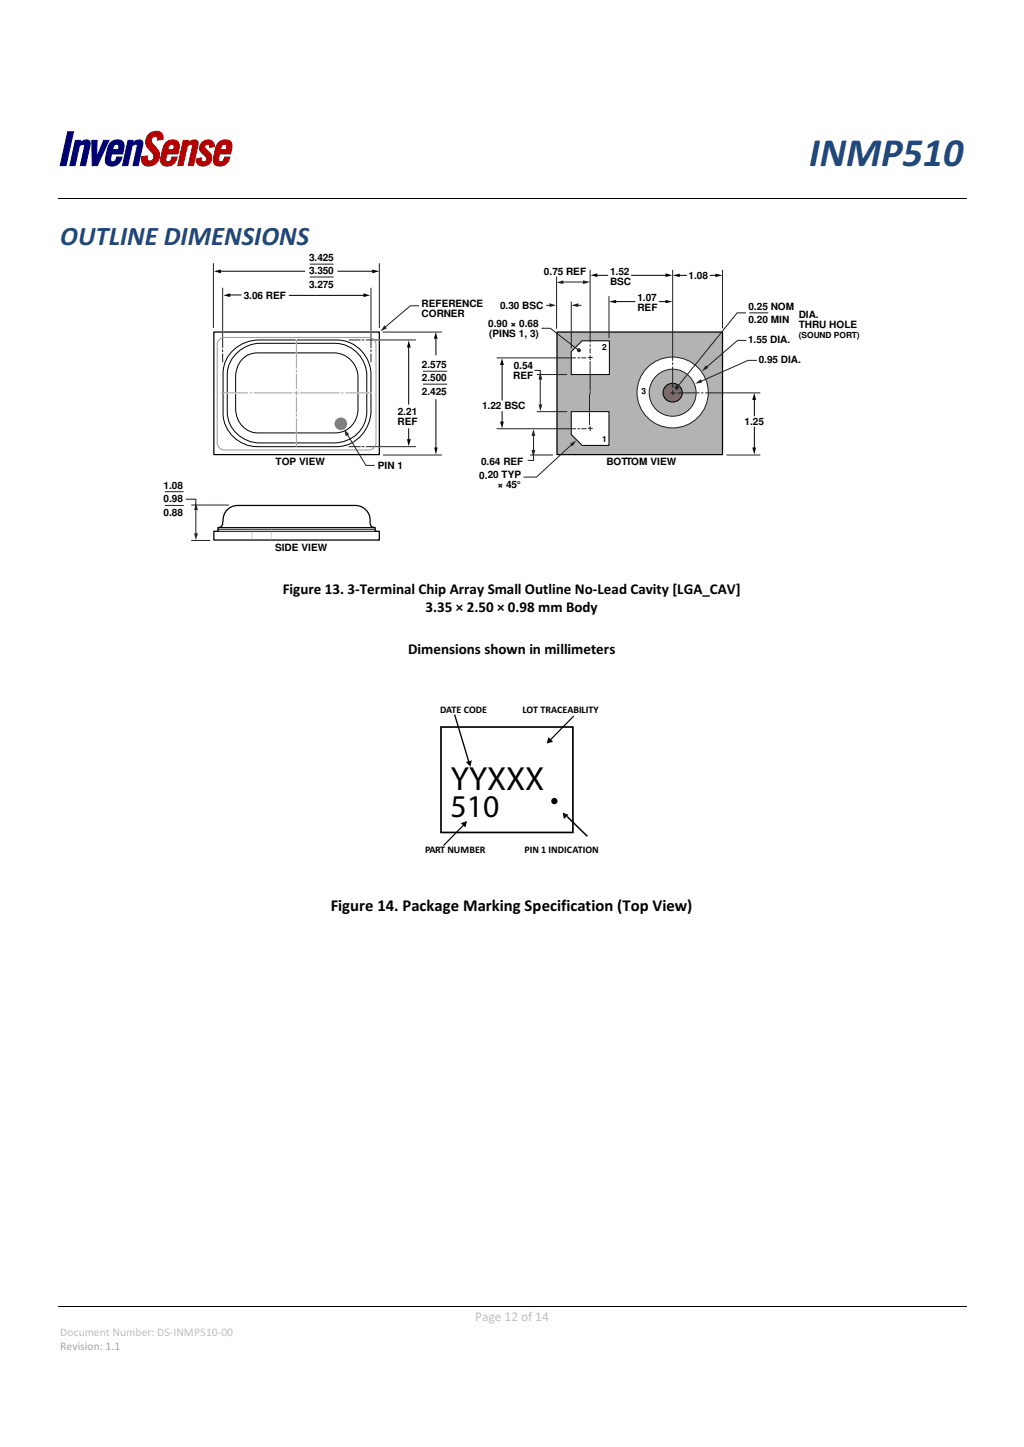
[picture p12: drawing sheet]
<svg xmlns="http://www.w3.org/2000/svg" width="210mm" height="297mm" viewBox="0 0 210 297" stroke-linecap="round" stroke-linejoin="round" font-family="sans-serif">
<path d="M11.9 40.8h186.5" fill="none" stroke="#000" stroke-width=".21"/>
<path d="M43.8 54.1v13.1M77.9 54.1v13.1" fill="none" stroke="#231f20" stroke-width=".21"/>
<path d="M69.3 55.7h7.4" fill="none" stroke="#010101" stroke-width=".21"/>
<path d="M76.4 55.3l1.5 .4-1.5 .4z" fill="#010101"/>
<path d="M45.1 55.7h17.6" fill="none" stroke="#010101" stroke-width=".21"/>
<path d="M43.9 55.7l1.5-.4v.8z" fill="#010101"/>
<path d="M59.3 60.6h15.6" fill="none" stroke="#010101" stroke-width=".21"/>
<path d="M74.6 60.2l1.4 .4-1.4 .4z" fill="#010101"/>
<path d="M47 60.6h2.6" fill="none" stroke="#010101" stroke-width=".21"/>
<path d="M45.9 60.6l1.4-.4v.8z" fill="#010101"/>
<path d="M86.1 62.8h-1.8l-5.3 4.4" fill="none" stroke="#231f20" stroke-width=".21"/>
<path d="M78.9 66.8l.5 .6-1.3 .6z" fill="#231f20"/>
<path d="M78.7 68.2h11.9M78.8 93.4h11.8" fill="none" stroke="#231f20" stroke-width=".21"/>
<path d="M89.5 69.3v3.7" fill="none" stroke="#010101" stroke-width=".21"/>
<path d="M89.5 68.2l.3 1.3h-.7z" fill="#010101"/>
<path d="M89.5 81.9v10.2" fill="none" stroke="#010101" stroke-width=".21"/>
<path d="M89.2 91.9h.6l-.3 1.4z" fill="#010101"/>
<path d="M83.9 71.1v12" fill="none" stroke="#010101" stroke-width=".21"/>
<path d="M83.9 69.9l.4 1.4h-.7z" fill="#010101"/>
<path d="M83.9 87.9v2.5" fill="none" stroke="#010101" stroke-width=".21"/>
<path d="M83.6 90.2h.7l-.4 1.4z" fill="#010101"/>
<path d="M46.9 104.4l1.2-.6h.7h24.2a3.1 3.1 0 0 1 3 3.6 .89 .89 0 0 0 1 .9v.8h.9v1.8h-34v-1.8h.9v-.8a.86 .86 0 0 0 .9-.9 3.8 3.8 0 0 1 1.2-3z" fill="none" stroke="#000" stroke-width=".26"/>
<path d="M44.8 109.1h32.6M44.8 108.3h32.1M44.8 108.6h32.1" fill="none" stroke="#000" stroke-width=".21"/>
<path d="M33.8 100.9h3.9M33.8 103.8h3.9M38.1 102.5h2.1v2M39.3 110.9h3.8M39.3 103.7h7.7M40.2 104.4v5.3" fill="none" stroke="#231f20" stroke-width=".21"/>
<g fill="#231f20">
<path d="M40.2 103.2l.4 1.5h-.7z"/>
<path d="M39.9 109.5h.7l-.4 1.4z"/>
</g>
<path d="M43.9 68.2h34v25.1h-34z" fill="none" stroke="#000" stroke-width=".26"/>
<path d="M47.7 72.1a7.7 7.7 0 0 1 5.5-2.3h15.9a7.1 7.1 0 0 1 7.1 6.9v7.7a7.4 7.4 0 0 1-7.1 7.3h-16.3a7.1 7.1 0 0 1-7-6.9v-8.2a6.5 6.5 0 0 1 1.9-4.5zM48.5 72.6a7 7 0 0 1 4.8-2.1h15.4a6.7 6.7 0 0 1 6.6 6.5v7.5a6.5 6.5 0 0 1-6.9 6.4h-15.1a6.6 6.6 0 0 1-6.6-6.3v-7.7a6.1 6.1 0 0 1 1.8-4.3zM49.8 73.7a4.1 4.1 0 0 1 3.1-1.3h15.7a5 5 0 0 1 4.9 5v6.6a4.8 4.8 0 0 1-4.7 4.9h-15.9a4.7 4.7 0 0 1-4.5-5.1v-6.4a5.5 5.5 0 0 1 1.4-3.7z" fill="none" stroke="#000" stroke-width=".21"/>
<path d="M60.9 69.6v3M46.1 80.7h3.5M60.9 86.6v4.9M72.6 80.7h3.6" fill="none" stroke="#fff" stroke-width=".26"/>
<g fill="none" stroke="#9d9fa1" stroke-width=".21">
<path d="M60.9 69.9v5.6M60.9 76v.4M60.9 76.9v2.8M45.5 80.7h5.3M51.4 80.7h.3M52.2 80.7h7.7M60.4 80.7h.8M60.9 80.3v.8M60.9 81.6v3M60.9 85v.4M60.9 86v5.6M61.7 80.7h7.9"/>
<path d="M70.1 80.7h.3M71 80.7h5.3"/>
</g>
<path d="M63.6 54.2h4.9M63.6 56.9h4.9M86.8 76.2h5M86.8 78.9h5" fill="none" stroke="#231f20" stroke-width=".21"/>
<path d="M51.7 108.4v2.5M55.7 108.4v2.5" fill="none" stroke="#999" stroke-width=".21"/>
<path d="M114.4 68.2h34v25.1h-34z" fill="#b3b3b3" stroke="#000" stroke-width=".26"/>
<path d="M130.8 80.6a7.3 7.3 0 0 0 14.6 0 7.3 7.3 0 0 0-14.6 0zM133.3 80.6a4.8 4.8 0 0 1 9.6 0 4.8 4.8 0 0 1-9.6 0z" fill="#fff"/>
<g fill="none" stroke="#231f20" stroke-width=".21">
<path d="M114.3 56.9v10.5"/>
<circle cx="138.1" cy="80.6" r="7.3"/>
<circle cx="138.1" cy="80.6" r="4.8"/>
</g>
<path d="M145.8 56.5h1.3" fill="none" stroke="#010101" stroke-width=".21"/>
<path d="M146.9 56.2l1.5 .3-1.5 .4z" fill="#010101"/>
<path d="M139.3 56.5h1.7" fill="none" stroke="#010101" stroke-width=".21"/>
<path d="M138.1 56.5l1.5-.3v.7z" fill="#010101"/>
<path d="M109.7 76h1.2v1.7M110.9 77.7v5.6M149.3 93.4h6.7" fill="none" stroke="#231f20" stroke-width=".21"/>
<g fill="#231f20">
<path d="M110.9 76.5l.5 1.4h-.8z"/>
<path d="M110.6 83h.8l-.5 1.4z"/>
</g>
<path d="M109.5 92.5l.1 2h-1.3M109.6 89.2v3.4" fill="none" stroke="#231f20" stroke-width=".21"/>
<g fill="#231f20">
<path d="M109.1 92.4h.8l-.3 1.3z"/>
<path d="M109.6 88.1l.3 1.4h-.8z"/>
</g>
<path d="M103.1 74.7v7.5" fill="none" stroke="#010101" stroke-width=".21"/>
<path d="M103.1 73.6l.3 1.3h-.7z" fill="#010101"/>
<path d="M103.1 84.4v2.4" fill="none" stroke="#010101" stroke-width=".21"/>
<path d="M102.7 86.6h.7l-.3 1.3z" fill="#010101"/>
<path d="M154.9 81.9v3.5" fill="none" stroke="#010101" stroke-width=".21"/>
<path d="M154.9 80.7l.3 1.4h-.7z" fill="#010101"/>
<path d="M154.9 87.6v4.5" fill="none" stroke="#010101" stroke-width=".21"/>
<path d="M154.5 91.9h.7l-.3 1.4z" fill="#010101"/>
<path d="M148.4 55.5v11.8M155.4 74h-1.8l-9.8 4.3" fill="none" stroke="#231f20" stroke-width=".21"/>
<path d="M142.8 78.8l1.1-1 .3 .7z" fill="#231f20"/>
<path d="M153.3 69.9h-1.9l-6.4 5.5" fill="none" stroke="#231f20" stroke-width=".21"/>
<path d="M144.9 75l.5 .5-1.3 .7z" fill="#231f20"/>
<path d="M117.5 91.2l-7.3 6.7h-2.7" fill="none" stroke="#231f20" stroke-width=".21"/>
<path d="M117 91.1l1.3-.7-.7 1.2z" fill="#231f20"/>
<g fill="#fff" stroke="#000" stroke-width=".21">
<path d="M117.3 84.5h7.7v6.9h-5.5l-2.2-2.2z"/>
<path d="M117.3 72.2l2.2-2.2h5.6v6.9h-7.8z"/>
</g>
<g fill="none" stroke="#231f20" stroke-width=".21">
<path d="M45.7 59.2v12.1M76.2 59.2v12.1M45.7 71.8v.4M45.7 72.7v1.5M71.7 69.8h2.2M74.4 69.8h.3M75.2 69.8h10.1M76.2 71.8v.4M76.2 72.7v1.5M102.1 73.5h16.1M110.3 76.9h6M118.7 73.5h.3"/>
<path d="M119.4 73.5h.9M120.8 73.4h.8M121.2 73v.8M121.2 74.2v5.9M71.7 91.7h2.2M74.4 91.7h.3M75.2 91.7h10.1M102.1 88h16.1M109 93.4h4.4M110.3 84.5h6M118.7 88h.3M119.4 88h.9"/>
<path d="M120.8 87.9h.8M121.1 81v6.2M121.2 80.4v.3M121.2 87.6v.8"/>
</g>
<path d="M45.7 68v.4M76.2 68v.4M77.7 69.8h.5M77.7 91.7h.5" fill="none" stroke="#fff" stroke-width=".26"/>
<path d="M129.6 56.5h7.3" fill="none" stroke="#010101" stroke-width=".21"/>
<path d="M136.7 56.1l1.3 .4-1.3 .4z" fill="#010101"/>
<path d="M122.4 56.5h2.5" fill="none" stroke="#010101" stroke-width=".21"/>
<path d="M121.3 56.5l1.3-.4v.8z" fill="#010101"/>
<path d="M135.3 61.9h1.6" fill="none" stroke="#010101" stroke-width=".21"/>
<path d="M136.7 61.6l1.3 .3-1.3 .4z" fill="#010101"/>
<path d="M126.2 61.9h4.3" fill="none" stroke="#010101" stroke-width=".21"/>
<path d="M125 61.9l1.5-.3v.7z" fill="#010101"/>
<path d="M121.2 55.5v14.7M111.2 67.4h1.8l5.8 4.5M121.2 70.8v.3M121.2 71.6v.8" fill="none" stroke="#231f20" stroke-width=".21"/>
<path d="M112.1 72.2h.6" fill="none" stroke="#fff" stroke-width=".26"/>
<circle cx="118.9" cy="71.9" r=".41" fill="#231f20"/>
<path d="M112.2 62.7h.9M117.3 62v9.4M125 60.9v8.4" fill="none" stroke="#231f20" stroke-width=".21"/>
<path d="M112.8 62.3l1.4 .4-1.4 .3z" fill="#231f20"/>
<path d="M118.5 62.7h.8" fill="none" stroke="#231f20" stroke-width=".21"/>
<path d="M117.3 62.7l1.5-.4v.7z" fill="#231f20"/>
<path d="M115.4 57.9h4.6" fill="none" stroke="#231f20" stroke-width=".21"/>
<g fill="#231f20">
<path d="M114.3 58l1.4-.5v.8z"/>
<path d="M119.7 57.5l1.5 .4-1.5 .4z"/>
</g>
<circle cx="138.1" cy="80.6" r="1.96" fill="#756363"/>
<circle cx="138.1" cy="80.6" r="1.96" fill="none" stroke="#000" stroke-width=".21"/>
<path d="M138.1 55.5v18.5M138.1 74.5v.3M138.1 75.3v4.2M153.2 64.2h-1.8l-12.4 15.3M137.8 80.7h.7M138.1 80.2v.8M139.2 80.7h4.3M144.1 80.7h.2M144.9 80.7h11.1" fill="none" stroke="#231f20" stroke-width=".21"/>
<circle cx="139" cy="79.6" r=".42" fill="#231f20"/>
<path d="M153.9 64.2h3.8" fill="none" stroke="#231f20" stroke-width=".21"/>
<path d="M44.9 69.9l.7-.6h.5h29.6a1.5 1.5 0 0 1 1.5 1.4v20.2a1.5 1.5 0 0 1-1.5 1.5h-29.6a1.5 1.5 0 0 1-1.5-1.5v-20.2z" fill="none" stroke="#999" stroke-width=".21"/>
<circle cx="70" cy="87" r="1.28" fill="#808284"/>
<path d="M71.3 89.1l3.8 6.4h1.8" fill="none" stroke="#231f20" stroke-width=".21"/>
<path d="M70.7 88.2l1 .9-.7 .5z" fill="#231f20"/>
<path d="M90.5 149.2h27.1v21.7h-27.1z" fill-rule="evenodd" fill="#fff" stroke="#000" stroke-width=".34"/>
<g fill="#000">
<path d="M95.6 156.4l1.3-.3-.3 1.3zM112.6 151.3l1 1-1.3 .3zM94.6 169l1.3-.4-.3 1.3zM115.5 166.8l1.2 .5-.9 .8z"/>
<path d="M93.2 146.7l.3-.1 3 10.2-.2 .1z" fill-rule="evenodd"/>
<path d="M117.7 146.9l.2 .2-4.9 4.9-.1-.2z" fill-rule="evenodd"/>
<path d="M95.1 169.3l.2 .1-4.2 4.3-.1-.2z" fill-rule="evenodd"/>
<path d="M116.3 167.7l.3-.2 4.1 4.1-.2 .2z" fill-rule="evenodd"/>
<circle cx="113.8" cy="164.4" r=".65"/>
</g>
<path d="M11.9 268.2h186.5" fill="none" stroke="#000" stroke-width=".21"/>
<path d="M13.9 27h1.2l-1.5 7h-1.2z" fill="#000073"/>
<path d="M13.9 27h1.2l-1.5 7h-1.2z" fill="none" stroke="#000073" stroke-width=".21"/>
<path d="M15.5 28.8h1l-.1 .5a1.53 1.53 0 0 1 2-.3l.1 .8-.9 4.2h-1.1l.9-4a.45 .45 0 0 0-.4-.5 .45 .45 0 0 0-.5 .3l-.2 .1-.9 4.1h-1.1z" fill="#000073"/>
<path d="M15.5 28.8h1l-.1 .5a1.53 1.53 0 0 1 2-.3l.1 .8-.9 4.2h-1.1l.9-4a.45 .45 0 0 0-.4-.5 .45 .45 0 0 0-.5 .3l-.2 .1-.9 4.1h-1.1z" fill="none" stroke="#000073" stroke-width=".21"/>
<path d="M18.8 28.8h1.1l-.1 3.5 1.5-3.5h1.1l-2.4 5.2h-1.1z" fill="#000073"/>
<path d="M18.8 28.8h1.1l-.1 3.5 1.5-3.5h1.1l-2.4 5.2h-1.1z" fill="none" stroke="#000073" stroke-width=".21"/>
<path d="M22.7 29.3a1.69 1.69 0 0 1 2.7 .1v1l-.2 1.2h-2.3l-.1 .8a.6 .6 0 0 0 .3 .8 .6 .6 0 0 0 .8-.6l.1-.4h1a1.94 1.94 0 0 1-1.2 1.7 1.94 1.94 0 0 1-2-.3l-.2-.7 .1-.7 .5-2.2zM23.5 29.8l-.4 .9h1.2l.1-.2a.55 .55 0 0 0-.2-.8 .55 .55 0 0 0-.7 .1z" fill="#000073"/>
<path d="M22.7 29.3a1.69 1.69 0 0 1 2.7 .1v1l-.2 1.2h-2.3l-.1 .8a.6 .6 0 0 0 .3 .8 .6 .6 0 0 0 .8-.6l.1-.4h1a1.94 1.94 0 0 1-1.2 1.7 1.94 1.94 0 0 1-2-.3l-.2-.7 .1-.7 .5-2.2zM23.5 29.8a.55 .55 0 0 1 .7-.1 .55 .55 0 0 1 .2 .8l-.1 .2h-1.2z" fill="none" stroke="#000073" stroke-width=".21"/>
<path d="M26.3 28.8h1l-.1 .5a1.51 1.51 0 0 1 2-.3l.1 .8-.9 4.2h-1.1l.9-4v-.3l-.3-.1-.8 .3-.9 4.1h-1.1z" fill="#000073"/>
<path d="M26.3 28.8h1l-.1 .5a1.51 1.51 0 0 1 2-.3l.1 .8-.9 4.2h-1.1l.9-4v-.3l-.3-.1-.8 .3-.9 4.1h-1.1z" fill="none" stroke="#000073" stroke-width=".21"/>
<path d="M30.6 27.5a1.67 1.67 0 0 1 2.8 .3l.1 .8-1.2 .2a.62 .62 0 0 0-.5-.8 .62 .62 0 0 0-.7 .7 2 2 0 0 0 1 1.6 2.14 2.14 0 0 1 .2 3 2.14 2.14 0 0 1-2.9 .3l-.3-.6v-.8l1.2-.2a.74 .74 0 0 0 .6 1.1 .74 .74 0 0 0 .7-1.1l-.7-1a2.2 2.2 0 0 1-.3-3.5z" fill="#b50000"/>
<path d="M30.6 27.5a1.67 1.67 0 0 1 2.8 .3l.1 .8-1.2 .2a.62 .62 0 0 0-.5-.8 .62 .62 0 0 0-.7 .7 2 2 0 0 0 1 1.6 2.14 2.14 0 0 1 .2 3 2.14 2.14 0 0 1-2.9 .3l-.3-.6v-.8l1.2-.2a.74 .74 0 0 0 .6 1.1 .74 .74 0 0 0 .7-1.1l-.7-1a2.2 2.2 0 0 1-.3-3.5z" fill="none" stroke="#b50000" stroke-width=".21"/>
<path d="M34.1 29.3a1.69 1.69 0 0 1 2.7 .1v1l-.3 1.2h-2.2l-.2 .8a.6 .6 0 0 0 .4 .8 .6 .6 0 0 0 .7-.6l.1-.4h1.1a1.94 1.94 0 0 1-1.2 1.7 1.94 1.94 0 0 1-2.1-.3l-.1-.7 .1-.7 .5-2.2zM34.8 29.8l-.3 .9h1.1l.1-.2a.55 .55 0 0 0-.1-.8 .55 .55 0 0 0-.8 .1z" fill="#b50000"/>
<path d="M34.1 29.3a1.69 1.69 0 0 1 2.7 .1v1l-.3 1.2h-2.2l-.2 .8a.6 .6 0 0 0 .4 .8 .6 .6 0 0 0 .7-.6l.1-.4h1.1a1.94 1.94 0 0 1-1.2 1.7 1.94 1.94 0 0 1-2.1-.3l-.1-.7 .1-.7 .5-2.2zM34.8 29.8a.55 .55 0 0 1 .8-.1 .55 .55 0 0 1 .1 .8l-.1 .2h-1.1z" fill="none" stroke="#b50000" stroke-width=".21"/>
<path d="M37.6 28.8h1.1l-.2 .5a1.53 1.53 0 0 1 2.1-.3v.8l-.9 4.2h-1.1l.9-4a.45 .45 0 0 0-.3-.5 .45 .45 0 0 0-.5 .3l-.2 .1-.9 4.1h-1.1z" fill="#b50000"/>
<path d="M37.6 28.8h1.1l-.2 .5a1.53 1.53 0 0 1 2.1-.3v.8l-.9 4.2h-1.1l.9-4a.45 .45 0 0 0-.3-.5 .45 .45 0 0 0-.5 .3l-.2 .1-.9 4.1h-1.1z" fill="none" stroke="#b50000" stroke-width=".21"/>
<path d="M41.4 29.3a1.41 1.41 0 0 1 1.6-.6 1.41 1.41 0 0 1 1 1.4l-.9 .2a.55 .55 0 0 0-.5-.7 .55 .55 0 0 0-.6 .4 .55 .55 0 0 0 .3 .7 1.78 1.78 0 0 1 1 2.4 1.78 1.78 0 0 1-2.4 .8l-.5-.5-.1-.8 1-.2a.61 .61 0 0 0 .4 .8 .61 .61 0 0 0 .8-.4 .61 .61 0 0 0-.4-.8l-.1-.1a1.61 1.61 0 0 1-.6-2.6z" fill="#b50000"/>
<path d="M41.4 29.3a1.41 1.41 0 0 1 1.6-.6 1.41 1.41 0 0 1 1 1.4l-.9 .2a.55 .55 0 0 0-.5-.7 .55 .55 0 0 0-.6 .4 .55 .55 0 0 0 .3 .7 1.76 1.76 0 0 1 1.2 1.6 1.76 1.76 0 0 1-1 1.6 1.37 1.37 0 0 1-1.5 .1 1.37 1.37 0 0 1-.7-1.4l1-.2a.61 .61 0 0 0 .4 .8 .61 .61 0 0 0 .8-.4 .61 .61 0 0 0-.4-.8l-.1-.1a1.61 1.61 0 0 1-.6-2.6z" fill="none" stroke="#b50000" stroke-width=".21"/>
<path d="M44.9 29.3a1.61 1.61 0 0 1 2.7 .3l-.3 2h-2.2l-.2 .8a.6 .6 0 0 0 .4 .8 .6 .6 0 0 0 .7-.6l.1-.4h1.1a1.94 1.94 0 0 1-1.2 1.7 1.94 1.94 0 0 1-2.1-.3l-.1-.9 .4-2 .3-1zM45.6 29.8l-.3 .9h1.2v-.2a.56 .56 0 0 0-.1-.8 .56 .56 0 0 0-.8 .1z" fill="#b50000"/>
<path d="M44.9 29.3a1.61 1.61 0 0 1 2.7 .3l-.3 2h-2.2l-.2 .8a.6 .6 0 0 0 .4 .8 .6 .6 0 0 0 .7-.6l.1-.4h1.1a1.94 1.94 0 0 1-1.2 1.7 1.94 1.94 0 0 1-2.1-.3l-.1-.9 .4-2 .3-1zM45.6 29.8a.56 .56 0 0 1 .8-.1 .56 .56 0 0 1 .1 .8v.2h-1.2z" fill="none" stroke="#b50000" stroke-width=".21"/>
<text font-size="8.2" fill="#1f497d" x="166.1" y="34">INMP510</text>
<text font-size="6.9" x="92.6" y="162.1">YYXXX</text>
<text font-size="6.5" x="92.5" y="167.7">510</text>
<text font-size="5.5" fill="#1f497d" x="12.4" y="50.3">OUTLINE DIMENSIONS</text>
<text font-size="3.4" x="67.9" y="186.9">Figure 14. Package Marking Specification (Top View)</text>
<g font-size="3.1">
<text x="58" y="121.9">Figure 13. 3-Terminal Chip Array Small Outline No-Lead Cavity [LGA_CAV]</text>
<text x="87.4" y="125.7">3.35 × 2.50 × 0.98 mm Body</text>
<text x="83.8" y="134.3">Dimensions shown in millimeters</text>
</g>
<text font-size="2.8" fill="#bfbfbf" x="97.5" y="271.2">Page 12 of 14</text>
<text font-size="2.4" fill="#bfbfbf" x="12.4" y="274.3">Document Number: DS-INMP510-00</text>
<text font-size="2.4" fill="#a6a6a6" x="12.4" y="277.2">Revision: 1.1</text>
<g font-size="2.1">
<text x="63.4" y="53.6">3.425</text>
<text x="63.4" y="56.3">3.350</text>
<text x="63.4" y="59.1">3.275</text>
<text x="111.7" y="56.5">0.75 REF</text>
<text x="125.3" y="56.4">1.52</text>
<text x="125.3" y="58.4">BSC</text>
<text x="141.4" y="57.2">1.08</text>
<text x="50" y="61.4">3.06 REF</text>
<text x="86.6" y="63">REFERENCE</text>
<text x="86.6" y="65.1">CORNER</text>
<text x="102.7" y="63.5">0.30 BSC</text>
<text x="130.9" y="61.8">1.07</text>
<text x="130.9" y="63.9">REF</text>
<text x="153.7" y="63.6">0.25 NOM</text>
<text x="164" y="65.2">DIA.</text>
<text x="100.2" y="67.2">0.90 × 0.68</text>
<text x="100.4" y="69.3">(PINS 1, 3)</text>
<text x="153.6" y="70.5">1.55 DIA.</text>
<text x="153.7" y="66.3">0.20 MIN</text>
<text x="164" y="67.3">THRU HOLE</text>
<text x="86.6" y="75.5">2.575</text>
<text x="105.4" y="77.9">REF</text>
<text x="105.5" y="75.8">0.54</text>
<text x="155.8" y="74.6">0.95 DIA.</text>
<text x="86.6" y="78.3">2.500</text>
<text x="86.6" y="81">2.425</text>
<text x="81.6" y="87.3">REF</text>
<text x="81.7" y="85.2">2.21</text>
<text x="99" y="84.1">1.22 BSC</text>
<text x="152.9" y="87.3">1.25</text>
<text x="56.6" y="95.4">TOP VIEW</text>
<text x="98.8" y="95.4">0.64 REF</text>
<text x="124.5" y="95.5">BOTTOM VIEW</text>
<text x="33.6" y="100.4">1.08</text>
<text x="77.6" y="96.2">PIN 1</text>
<text x="98.4" y="98.2">0.20 TYP</text>
<text x="102.1" y="100.3">× 45°</text>
<text x="33.6" y="103.1">0.98</text>
<text x="33.6" y="105.8">0.88</text>
<text x="56.5" y="113.2">SIDE VIEW</text>
<text x="90.4" y="146.4">DATE CODE</text>
<text x="107.3" y="146.4">LOT TRACEABILITY</text>
<text x="87.3" y="175.1">PART NUMBER</text>
<text x="107.7" y="175.1">PIN 1 INDICATION</text>
</g>
<g font-size="1.7">
<text x="123.6" y="71.8">2</text>
<text x="164" y="69.3">(SOUND PORT)</text>
<text x="131.7" y="80.8">3</text>
<text x="123.6" y="90.8">1</text>
</g>
</svg>
